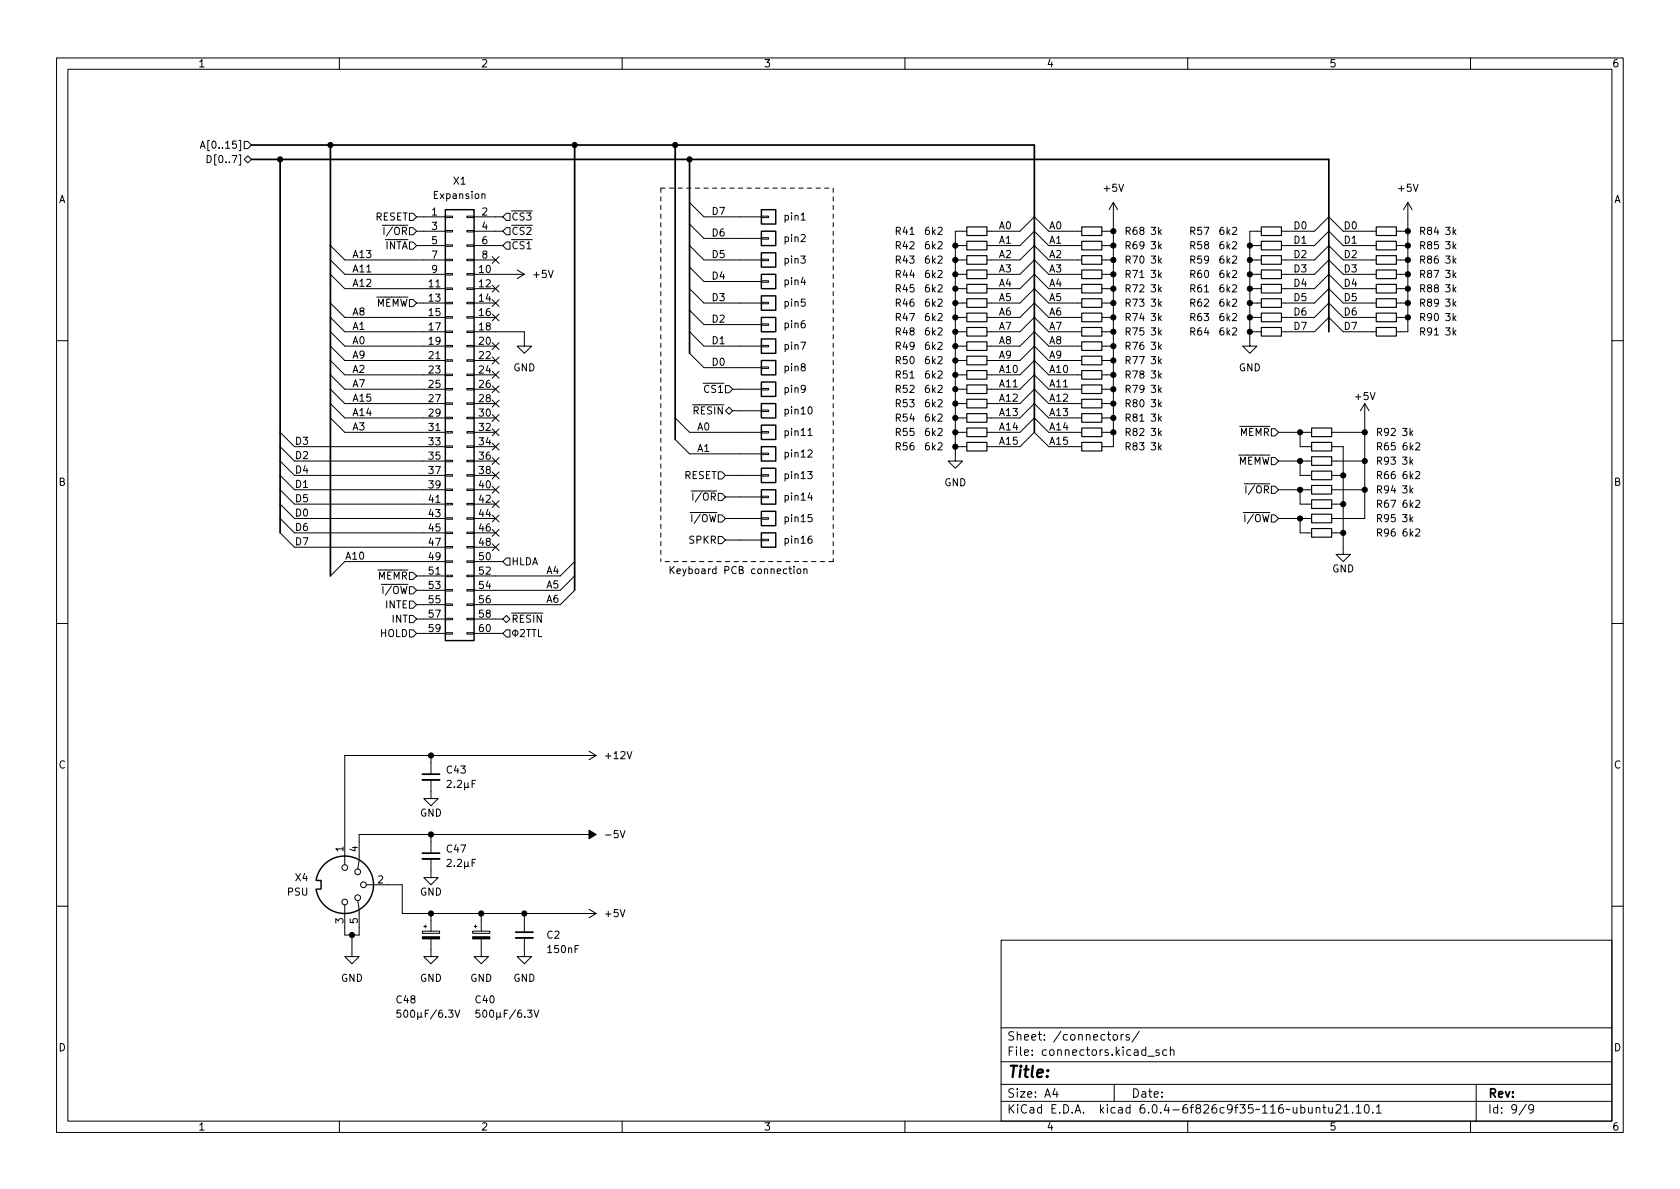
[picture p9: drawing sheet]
<svg xmlns="http://www.w3.org/2000/svg" width="297mm" height="210mm" viewBox="0 0 297 210" stroke-linecap="round" stroke-linejoin="round" font-family="sans-serif">
<g fill="none" stroke="#000" stroke-width=".18">
<path d="M10 10.2h277v190.1h-277zM12 12.2h273v186.1h-273zM60 10.2v2M110 10.2v2M160 10.2v2M210 10.2v2M260 10.2v2M35.4 26.2l.4-1.2 .5 1.2M35.5 25.9h.6M36.6 27.5a.64 .64 0 0 1 .8 .6 .64 .64 0 0 1-.8 .7zM43.2 28.2l.6-.6 .6 .6-.6 .6zM43.2 25h.6l.6 .6-.6 .7h-.6z"/>
<path d="M72.4 37.7h.6l.7 .6-.7 .7h-.6zM73.7 38.3h5M78.7 38.2h1.3v.3h-1.3zM82.5 38.2h1.3v.3h-1.3zM83.8 38.3h5.1M85.2 34.4l.2-.1h.3l.1 .8M88.9 38.3l.6-.6h.7v1.3h-.7zM121.9 35.8l2.6 2.5h10.1M121.9 39.6l2.6 2.6h10.1M134.6 38.2h1.3v.3h-1.3zM141.7 38.9h.7M196.8 35.8l-.7 1.3"/>
<path d="M196.8 35.8v43.2h-2M196.8 35.8l.8 1.3M248.9 35.8l-.7 1.3M248.9 35.8v22.9h-2M248.9 35.8l.8 1.3M58.4 43.4l2.6 2.6h17.7M58.4 46l2.6 2.5h17.7M58.4 48.5l2.6 2.5h17.7M58.4 56.1l2.6 2.6h17.7M58.4 53.6l2.6 2.5h17.7M58.4 58.7l2.6 2.5h17.7M72.4 42.8h.6l.7 .6-.7 .7h-.6z"/>
<path d="M72.4 40.3h.6l.7 .6-.7 .6h-.6zM72.4 53h.6l.7 .6-.7 .6h-.6zM73.7 40.9h5M73.7 43.4h5M73.7 53.6h5M78.7 58.5h1.3v.3h-1.3zM78.7 56h1.3v.3h-1.3zM78.7 53.5h1.3v.2h-1.3zM78.7 50.9h1.3v.3h-1.3zM78.7 48.4h1.3v.2h-1.3zM78.7 45.8h1.3v.3h-1.3zM78.7 43.3h1.3v.3h-1.3z"/>
<path d="M78.7 40.8h1.3v.2h-1.3zM82.5 58.5h1.3v.3h-1.3zM82.5 56h1.3v.3h-1.3zM82.5 53.5h1.3v.2h-1.3zM82.5 50.9h1.3v.3h-1.3zM82.5 48.4h1.3v.2h-1.3zM82.5 45.8h1.3v.3h-1.3zM82.5 43.3h1.3v.3h-1.3zM82.5 40.8h1.3v.2h-1.3zM83.8 58.7h8.9v2.5h1.3l-1.3 1.3-1.3-1.3h1.3M83.8 46h3.8M83.8 40.9h5.1"/>
<path d="M83.8 43.4h5.1M83.8 53.6h3.8M83.8 48.5h8.9M83.8 51h3.8M83.8 56.1h3.8M87 45.4l1.2 1.2M87 50.4l1.2 1.3M87 55.5l1.2 1.2M87 53l1.2 1.2M88.2 45.4l-1.2 1.2M88.2 50.4l-1.2 1.3M88.2 55.5l-1.2 1.2"/>
<path d="M88.2 53l-1.2 1.2M88.9 40.9l.6-.6h.7v1.2h-.7zM89.5 42.8h.7v1.3h-.7l-.6-.7zM91.4 47.7l1.3 .8M91.5 40.3a.6 .6 0 0 0-.9 .4 .6 .6 0 0 0 .6 .8l.3-.2M92.7 40.3l-.5-.1-.2 .1v.4l.6 .2 .1 .3-.3 .3-.5-.1M92.7 48.5l-1.3 .8M93.2 40.3l.4-.1 .3 .4-.8 .9h.8M121.9 43.4l2.6 2.6h10.1M121.9 51l2.6 2.6h10.1M121.9 58.7l2.6 2.5h10.1M121.9 47.2l2.6 2.6h10.1"/>
<path d="M121.9 54.9l2.6 2.5h10.1M134.6 49.7h1.3v.2h-1.3zM134.6 45.8h1.3v.3h-1.3zM134.6 53.5h1.3v.2h-1.3zM134.6 57.3h1.3v.2h-1.3zM134.6 42h1.3v.3h-1.3zM168.9 46h2M168.9 43.4h2M168.9 53.6h2M168.9 48.5h2M168.9 51h2M168.9 58.7h2"/>
<path d="M168.9 56.1h2M170.9 40.9h-2v40.6h1.3l-1.3 1.3-1.3-1.3h1.3M174.5 46h5.8l2.6-2.6 2.5 2.6h5.9M174.5 40.9h5.8l2.6-2.6 2.5 2.6h5.9M174.5 43.4h5.8l2.6-2.5 2.5 2.5h5.9M174.5 53.6h5.8l2.6-2.6 2.5 2.6h5.9M174.5 48.5h5.8l2.6-2.5 2.5 2.5h5.9M174.5 51h5.8l2.6-2.5 2.5 2.5h5.9M174.5 58.7h5.8l2.6-2.6 2.5 2.6h5.9M174.5 56.1h5.8l2.6-2.5 2.5 2.5h5.9M194.8 46h2M194.8 40.9h2"/>
<path d="M194.8 43.4h2M194.8 53.6h2M194.8 48.5h2M194.8 51h2M194.8 58.7h2M194.8 56.1h2M221 46h2M221 43.4h2M221 53.6h2M221 48.5h2M221 51h2M221 58.7h2"/>
<path d="M221 56.1h2M223 40.9h-2v20.3h1.2l-1.2 1.3-1.3-1.3h1.3M226.6 46h5.8l2.5-2.6 2.6 2.6h5.8M226.6 40.9h5.8l2.5-2.6 2.6 2.6h5.8M226.6 43.4h5.8l2.5-2.5 2.6 2.5h5.8M226.6 53.6h5.8l2.5-2.6 2.6 2.6h5.8M226.6 48.5h5.8l2.5-2.5 2.6 2.5h5.8M226.6 51h5.8l2.5-2.5 2.6 2.5h5.8M226.6 58.7h5.8l2.5-2.6 2.6 2.6h5.8M226.6 56.1h5.8l2.5-2.5 2.6 2.5h5.8M246.9 46h2M246.9 40.9h2"/>
<path d="M246.9 43.4h2M246.9 53.6h2M246.9 48.5h2M246.9 51h2M246.9 56.1h2M10 60.2h2M49.5 76.4l2.6 2.6h26.6M49.5 79l2.6 2.5h26.6M58.4 73.9l2.6 2.5h17.7M58.4 63.7l2.6 2.6h17.7M58.4 61.2l2.6 2.5h17.7M58.4 66.3l2.6 2.5h17.7"/>
<path d="M58.4 68.8l2.6 2.6h17.7M58.4 71.4l2.6 2.5h17.7M78.7 78.9h1.3v.2h-1.3zM78.7 76.3h1.3v.3h-1.3zM78.7 73.8h1.3v.2h-1.3zM78.7 71.2h1.3v.3h-1.3zM78.7 68.7h1.3v.3h-1.3zM78.7 66.2h1.3v.2h-1.3zM78.7 63.6h1.3v.3h-1.3zM78.7 61.1h1.3v.2h-1.3zM82.5 78.9h1.3v.2h-1.3zM82.5 76.3h1.3v.3h-1.3z"/>
<path d="M82.5 73.8h1.3v.2h-1.3zM82.5 71.2h1.3v.3h-1.3zM82.5 68.7h1.3v.3h-1.3zM82.5 66.2h1.3v.2h-1.3zM82.5 63.6h1.3v.3h-1.3zM82.5 61.1h1.3v.2h-1.3zM83.8 76.4h3.8M83.8 61.2h3.8M83.8 66.3h3.8M83.8 63.7h3.8M83.8 68.8h3.8M83.8 79h3.8"/>
<path d="M83.8 71.4h3.8M83.8 73.9h3.8M87 63.1l1.2 1.3M87 75.8l1.2 1.3M87 73.3l1.2 1.2M87 78.4l1.2 1.2M87 68.2l1.2 1.2M87 60.6l1.2 1.2M87 70.8l1.2 1.2M87 65.7l1.2 1.2M88.2 63.1l-1.2 1.3M88.2 75.8l-1.2 1.3"/>
<path d="M88.2 73.3l-1.2 1.2M88.2 78.4l-1.2 1.2M88.2 68.2l-1.2 1.2M88.2 60.6l-1.2 1.2M88.2 70.8l-1.2 1.2M88.2 65.7l-1.2 1.2M119.4 73.9l2.5 2.5h12.7M119.4 77.7l2.5 2.6h12.7M121.9 62.5l2.6 2.5h10.1M128.3 68.2h.6l.6 .6-.6 .7h-.6zM128.9 72l.6 .6-.6 .7-.6-.7zM129.5 68.8h5.1"/>
<path d="M129.5 72.6h5.1M134.6 61.1h1.3v.2h-1.3zM134.6 64.9h1.3v.2h-1.3zM134.6 72.5h1.3v.3h-1.3zM134.6 76.3h1.3v.3h-1.3zM134.6 68.7h1.3v.3h-1.3zM142.9 77h.7M168.9 76.4h2M168.9 61.2h2M168.9 66.3h2M168.9 63.7h2M168.9 68.8h2"/>
<path d="M168.9 79h2M168.9 71.4h2M168.9 73.9h2M174.5 76.4h5.8l2.6-2.5 2.5 2.5h5.9M174.5 61.2h5.8l2.6-2.5 2.5 2.5h5.9M174.5 66.3h5.8l2.6-2.6 2.5 2.6h5.9M174.5 63.7h5.8l2.6-2.5 2.5 2.5h5.9M174.5 68.8h5.8l2.6-2.5 2.5 2.5h5.9M174.5 79h5.8l2.6-2.6 2.5 2.6h5.9M174.5 71.4h5.8l2.6-2.6 2.5 2.6h5.9M174.5 73.9h5.8l2.6-2.5 2.5 2.5h5.9M194.8 76.4h2"/>
<path d="M194.8 61.2h2M194.8 66.3h2M194.8 63.7h2M194.8 68.8h2M194.8 71.4h2M194.8 73.9h2M224.8 75.8h.6l.7 .6-.7 .7h-.6zM226.1 76.4h5.8M229.9 76.4v2.6h2M235.5 79h2v19h1.3l-1.3 1.3-1.3-1.3h1.3M235.5 76.4h5.8M241.3 71.4l-.8 1.2"/>
<path d="M241.3 71.4v20.3h-5.8M241.3 71.4l.8 1.2M285 60.2h2M49.5 89.1l2.6 2.6h26.6M49.5 91.7l2.6 2.5h26.6M49.5 84.1l2.6 2.5h26.6M49.5 81.5l2.6 2.6h26.6M49.5 86.6l2.6 2.5h26.6M49.5 94.2l2.6 2.6h26.6M78.7 99.2h1.3v.2h-1.3zM78.7 96.6h1.3v.3h-1.3zM78.7 94.1h1.3v.3h-1.3z"/>
<path d="M78.7 91.6h1.3v.2h-1.3zM78.7 89h1.3v.3h-1.3zM78.7 86.5h1.3v.2h-1.3zM78.7 83.9h1.3v.3h-1.3zM78.7 81.4h1.3v.3h-1.3zM78.7 99.3h-17.7l-2.6 2.5M82.5 99.2h1.3v.2h-1.3zM82.5 96.6h1.3v.3h-1.3zM82.5 94.1h1.3v.3h-1.3zM82.5 91.6h1.3v.2h-1.3zM82.5 89h1.3v.3h-1.3zM82.5 86.5h1.3v.2h-1.3z"/>
<path d="M82.5 83.9h1.3v.3h-1.3zM82.5 81.4h1.3v.3h-1.3zM83.8 91.7h3.8M83.8 94.2h3.8M83.8 86.6h3.8M83.8 84.1h3.8M83.8 81.5h3.8M83.8 89.1h3.8M83.8 96.8h3.8M83.8 99.3h5.1M87 96.2l1.2 1.2M87 80.9l1.2 1.2"/>
<path d="M87 83.5l1.2 1.2M87 86l1.2 1.2M87 91.1l1.2 1.2M87 93.6l1.2 1.2M87 88.5l1.2 1.3M88.2 96.2l-1.2 1.2M88.2 80.9l-1.2 1.2M88.2 83.5l-1.2 1.2M88.2 86l-1.2 1.2M88.2 91.1l-1.2 1.2M88.2 93.6l-1.2 1.2M88.2 88.5l-1.2 1.3"/>
<path d="M89.5 98.7h.7v1.2h-.7l-.6-.6zM101.6 99.3l-2.5 2.5h-15.3M127 87.2h.6l.7 .7-.7 .6h-.6zM127 83.4h.6l.7 .7-.7 .6h-.6zM127 94.9h.6l.7 .6-.7 .6h-.6zM127 91.1h.6l.7 .6-.7 .6h-.6zM128.3 91.7h6.3M128.3 84.1h6.3M128.3 87.9h6.3M128.3 95.5h6.3M134.6 83.9h1.3v.3h-1.3zM134.6 80.1h1.3v.3h-1.3z"/>
<path d="M134.6 91.6h1.3v.2h-1.3zM134.6 87.8h1.3v.2h-1.3zM134.6 95.4h1.3v.2h-1.3zM224.8 80.9h.6l.7 .6-.7 .7h-.6zM224.8 91.1h.6l.7 .6-.7 .6h-.6zM224.8 86h.6l.7 .6-.7 .6h-.6zM226.1 91.7h5.8M226.1 86.6h5.8M226.1 81.5h5.8M229.9 91.7v2.5h2M229.9 81.5v2.6h2M229.9 86.6v2.5h2"/>
<path d="M235.5 94.2h2M235.5 86.6h5.8M235.5 84.1h2M235.5 81.5h5.8M235.5 89.1h2M10 110.2h2M72.4 108.8h.6l.7 .7-.7 .6h-.6zM72.4 106.3h.6l.7 .6-.7 .7h-.6zM72.4 111.4h.6l.7 .6-.7 .6h-.6zM72.4 103.8h.6l.7 .6-.7 .6h-.6zM72.4 101.2h.6l.7 .6-.7 .7h-.6zM73.7 101.8h5"/>
<path d="M73.7 104.4h5M73.7 106.9h5M73.7 109.5h5M73.7 112h5M78.7 111.9h1.3v.2h-1.3zM78.7 109.3h1.3v.3h-1.3zM78.7 106.8h1.3v.3h-1.3zM78.7 104.3h1.3v.2h-1.3zM78.7 101.7h1.3v.3h-1.3zM82.5 111.9h1.3v.2h-1.3zM82.5 109.3h1.3v.3h-1.3zM82.5 106.8h1.3v.3h-1.3z"/>
<path d="M82.5 104.3h1.3v.2h-1.3zM82.5 101.7h1.3v.3h-1.3zM83.8 109.5h5.1M83.8 112h5.1M88.9 109.5l.6-.7 .7 .7-.7 .6zM89.5 111.4h.7v1.2h-.7l-.6-.6zM91.1 111.3v1.3M92 111.4l.5-.1 .2 .4-.8 .9h.8M93.1 111.3h.7M93.5 111.3v1.3M94.1 111.3h.7M94.4 111.3v1.3"/>
<path d="M95.2 111.3v1.3h.6M101.6 101.8l-2.5 2.6h-15.3M101.6 104.4l-2.5 2.5h-15.3M139.5 100.6h.5M139.7 100.2v1.1l.3 .1M140.4 100.2v.1M140.4 100.6v.8M141 100.7l.3-.1 .3 .2v.4l-.3 .2h-.3l-.1-.2zM142.1 100.7l.2-.1 .3 .1 .1 .7M142.1 100.6v.8M285 110.2h2M76.2 137.9v3.3h1.3l-1.3 1.3-1.3-1.3h1.3"/>
<path d="M76.2 133.6v3.3M79.1 138.1l.4-.1 .3 .4-.8 .9h.8M80.3 139.1v.2M80.9 138.1l.5-.1 .2 .4-.8 .9h.8M82.1 138.4v1.3M82.8 139.1l.1 .2M82.8 138.4l-.1 .8-.4 .1-.2-.2M83.5 138.6h.4M84.1 138h-.6v1.3M104.1 132.8l1.3 .8M105.4 133.6h-44.4v19.3M105.4 133.6l-1.3 .8"/>
<path d="M63.2 159.3l.3 1.5v4.5h-2.5v-5.3M64.8 156.5h6.3v5h34.3M76.2 151.9v3.3h1.3l-1.3 1.3-1.3-1.3h1.3M76.2 147.6v3.3M79.1 152.1l.4-.1 .3 .3-.8 .9h.8M80.3 153.1v.1M80.9 152.1l.5-.1 .2 .3-.8 .9h.8M82.1 152.4v1.3M82.8 153l.1 .2M82.8 152.4l-.1 .8h-.4l-.2-.2M83.5 152.6h.4M84.1 152h-.6v1.2"/>
<path d="M102.9 147.6h-39.4v4.5l-.3 1.6M10 160.2h2M62.2 165.3v3.9h1.3l-1.3 1.2-1.2-1.2h1.2M70.8 178.6h-.6v.6l.2-.1 .4 .1 .1 .1-.1 .5-.1 .1-.5-.1M71.5 178.7l.2-.1a.68 .68 0 0 1 .4 .7 .68 .68 0 0 1-.4 .6l-.2-.1-.1-.4zM72.7 178.7l.2-.1a.68 .68 0 0 1 .4 .7 .68 .68 0 0 1-.4 .6l-.2-.1-.1-.4zM73.9 179v1.3M74.5 179.7l.1 .2M74.5 179l-.1 .8-.4 .1-.1-.2M74.7 164.7h3v.3h-3zM74.9 163.8h.5M75.2 163.6v.5"/>
<path d="M75.2 179.2h.4M75.8 178.6h-.6v1.3M76.2 166v3.2h1.3l-1.3 1.2-1.3-1.2h1.3M76.2 161.5v3.2M77.2 178.6l-1.1 1.6M78.2 178.6l-.4 .1a.85 .85 0 0 0 0 1.2l.4-.1 .1-.5-.3-.2-.3 .1-.2 .1M78.8 179.8v.1M79.3 178.6h.8l-.4 .5 .3 .1v.6l-.2 .1-.5-.1M80.5 178.6l.4 1.3 .4-1.3M83.6 164.7h3v.3h-3zM83.8 163.8h.5M84.1 163.6v.5"/>
<path d="M84.8 178.6h-.6l-.1 .6 .2-.1 .4 .1 .2 .1-.1 .5-.2 .1-.5-.1M85.1 166v3.2h1.3l-1.3 1.2-1.3-1.2h1.3M85.1 161.5v3.2M85.5 178.7l.2-.1a.68 .68 0 0 1 .4 .7 .68 .68 0 0 1-.4 .6l-.2-.1-.1-.4zM86.7 178.7l.2-.1a.68 .68 0 0 1 .4 .7 .68 .68 0 0 1-.4 .6l-.2-.1-.1-.4zM87.8 179v1.3M88.4 179.7l.2 .2M88.4 179v.8l-.4 .1-.2-.2M89.2 179.2h.4M89.8 178.6h-.6v1.3M91.2 178.6l-1.1 1.6M92.1 178.6l-.3 .1a.85 .85 0 0 0 0 1.2l.4-.1v-.5l-.2-.2-.4 .1-.1 .1"/>
<path d="M92.7 165.9v3.3h1.3l-1.3 1.2-1.3-1.2h1.3M92.7 161.5v3.3M92.8 179.8v.1M93.3 178.6h.8l-.5 .5 .4 .1v.6l-.2 .1-.5-.1M94.4 178.6l.4 1.3 .5-1.3M104.1 160.8l1.3 .7M105.4 161.5l-1.3 .8M177 166.3h108v32h-108zM285 160.2h2M60 198.3v2M110 198.3v2M160 198.3v2"/>
<path d="M177 194.8h108M177 191.8h108M177 187.8h108M177 181.8h108M186.5 192.5l-.4 1h1M186.9 193v1M196.9 183.1l.2-.2 .4 .2 .1 .5-.2 .3h-.3l-.2-.1zM197 191.8v3M198.2 182.9v1M198.6 182.9l-.2 .1-.2 .2M199.6 183l-.3-.1-.2 .2v.3l.5 .1v.4h-.5M201.4 182.4l-1.3 1.9"/>
<path d="M202.9 186.8h1.2M204.9 185.7l-.3-.1-.2 .2v.3l.5 .1v.4h-.5M206.3 185.7l-.4-.1-.3 .3v.4l.1 .3h.6M206.9 185.8l.2-.2 .4 .1 .1 .9M206.9 185.1v1.5M210 198.3v2M232.7 196l.2-.2 .4 .1 .1 .9M232.7 195.8v1M233.9 195.8h.5M234.1 195.3v1.3l.3 .2M234.9 195.8l.1 1h.4l.2-.1M235.6 195.8v1"/>
<path d="M236.2 195.5l.6-.2 .2 .2 .1 .3-1 1h1M237.6 195.8l.5-.5v1.5M237.6 196.8h.9M239.1 196.7v.1M239.8 195.8l.4-.5v1.5M239.8 196.8h.8M241.4 195.4l.2-.1a.81 .81 0 0 1 .6 .7 .81 .81 0 0 1-.3 .8h-.2a.81 .81 0 0 1-.6-.6 .81 .81 0 0 1 .3-.8zM242.7 196.7v.1M243.4 195.8l.4-.5v1.5M243.4 196.8h.8M260 198.3v2M261 191.8v6.5"/>
<path d="M269.9 195.3l-1.3 1.9M271.2 196l-.3 .3h-.3l-.3-.3 .1-.6 .5-.1 .2 .2a.99 .99 0 0 1-.4 1.3h-.3"/>
<circle cx="91.1" cy="111.9" r=".47"/>
<circle cx="61" cy="159.5" r=".51"/>
<circle cx="61" cy="153.4" r=".51"/>
<circle cx="63.2" cy="158.7" r=".51"/>
<circle cx="63.2" cy="154.2" r=".51"/>
<circle cx="64.3" cy="156.5" r=".51"/>
</g>
<g fill="none" stroke="#000" stroke-width=".2">
<path d="M170.9 47.7h3.6v1.6h-3.6zM170.9 55.4h3.6v1.5h-3.6zM170.9 50.3h3.6v1.5h-3.6zM170.9 45.2h3.6v1.5h-3.6zM170.9 52.8h3.6v1.6h-3.6zM170.9 57.9h3.6v1.5h-3.6zM170.9 42.7h3.6v1.5h-3.6zM170.9 40.1h3.6v1.6h-3.6zM191.3 45.2h3.5v1.5h-3.5zM191.3 40.1h3.5v1.6h-3.5zM191.3 42.7h3.5v1.5h-3.5zM191.3 52.8h3.5v1.6h-3.5z"/>
<path d="M191.3 47.7h3.5v1.6h-3.5zM191.3 50.3h3.5v1.5h-3.5zM191.3 55.4h3.5v1.5h-3.5zM191.3 57.9h3.5v1.5h-3.5zM223 45.2h3.6v1.5h-3.6zM223 42.7h3.6v1.5h-3.6zM223 40.1h3.6v1.6h-3.6zM223 47.7h3.6v1.6h-3.6zM223 57.9h3.6v1.5h-3.6zM223 55.4h3.6v1.5h-3.6zM223 50.3h3.6v1.5h-3.6zM223 52.8h3.6v1.6h-3.6z"/>
<path d="M243.3 50.3h3.6v1.5h-3.6zM243.3 45.2h3.6v1.5h-3.6zM243.3 42.7h3.6v1.5h-3.6zM243.3 47.7h3.6v1.6h-3.6zM243.3 40.1h3.6v1.6h-3.6zM243.3 57.9h3.6v1.5h-3.6zM243.3 55.4h3.6v1.5h-3.6zM243.3 52.8h3.6v1.6h-3.6zM170.9 60.4h3.6v1.6h-3.6zM170.9 68.1h3.6v1.5h-3.6zM170.9 75.7h3.6v1.5h-3.6zM170.9 70.6h3.6v1.5h-3.6z"/>
<path d="M170.9 78.2h3.6v1.6h-3.6zM170.9 73.1h3.6v1.6h-3.6zM170.9 63h3.6v1.5h-3.6zM170.9 65.5h3.6v1.6h-3.6zM191.3 60.4h3.5v1.6h-3.5zM191.3 65.5h3.5v1.6h-3.5zM191.3 63h3.5v1.5h-3.5zM191.3 68.1h3.5v1.5h-3.5zM191.3 73.1h3.5v1.6h-3.5zM191.3 78.2h3.5v1.6h-3.5zM191.3 70.6h3.5v1.5h-3.5zM191.3 75.7h3.5v1.5h-3.5z"/>
<path d="M231.9 75.7h3.6v1.5h-3.6zM231.9 78.2h3.6v1.6h-3.6zM231.9 90.9h3.6v1.6h-3.6zM231.9 93.5h3.6v1.5h-3.6zM231.9 85.8h3.6v1.6h-3.6zM231.9 83.3h3.6v1.5h-3.6zM231.9 80.8h3.6v1.5h-3.6zM231.9 88.4h3.6v1.5h-3.6z"/>
</g>
<g fill="none" stroke="#000" stroke-width=".25">
<path d="M78.7 37.1h5.1v76.2h-5.1zM134.6 37.1h2.6v2.5h-2.6zM134.6 48.5h2.6v2.5h-2.6zM134.6 44.7h2.6v2.5h-2.6zM134.6 59.9h2.6v2.6h-2.6zM134.6 52.3h2.6v2.6h-2.6zM134.6 56.1h2.6v2.6h-2.6zM134.6 40.9h2.6v2.5h-2.6zM134.6 63.7h2.6v2.6h-2.6zM134.6 71.4h2.6v2.5h-2.6zM134.6 75.2h2.6v2.5h-2.6zM134.6 67.6h2.6v2.5h-2.6z"/>
<path d="M134.6 79h2.6v2.5h-2.6zM134.6 82.8h2.6v2.5h-2.6zM134.6 90.4h2.6v2.6h-2.6zM134.6 86.6h2.6v2.5h-2.6zM134.6 94.2h2.6v2.6h-2.6zM55.9 155.7a5.1 5.1 0 0 1 7.8-3.5 5.1 5.1 0 0 1 0 8.5 5.1 5.1 0 0 1-7.8-3.5M56 155.7h.8v1.5h-.8"/>
</g>
<g fill="#000" stroke="#000" stroke-width=".18">
<path d="M102.9 147.6h1.2v-.8l1.3 .8-1.3 .7v-.7zM74.7 165.7h3v.3h-3zM83.6 165.7h3v.3h-3z"/>
<circle cx="49.5" cy="28.2" r=".46"/>
<circle cx="58.4" cy="25.6" r=".46"/>
<circle cx="101.6" cy="25.6" r=".46"/>
<circle cx="119.4" cy="25.6" r=".46"/>
<circle cx="121.9" cy="28.2" r=".46"/>
<circle cx="168.9" cy="43.4" r=".46"/>
<circle cx="168.9" cy="46" r=".46"/>
<circle cx="168.9" cy="48.5" r=".46"/>
<circle cx="168.9" cy="53.6" r=".46"/>
<circle cx="168.9" cy="58.7" r=".46"/>
<circle cx="168.9" cy="56.1" r=".46"/>
<circle cx="168.9" cy="51" r=".46"/>
<circle cx="196.8" cy="40.9" r=".46"/>
<circle cx="196.8" cy="43.4" r=".46"/>
<circle cx="196.8" cy="58.7" r=".46"/>
<circle cx="196.8" cy="53.6" r=".46"/>
<circle cx="196.8" cy="56.1" r=".46"/>
<circle cx="196.8" cy="48.5" r=".46"/>
<circle cx="196.8" cy="51" r=".46"/>
<circle cx="196.8" cy="46" r=".46"/>
<circle cx="221" cy="43.4" r=".46"/>
<circle cx="221" cy="46" r=".46"/>
<circle cx="221" cy="58.7" r=".46"/>
<circle cx="221" cy="48.5" r=".46"/>
<circle cx="221" cy="53.6" r=".46"/>
<circle cx="221" cy="51" r=".46"/>
<circle cx="221" cy="56.1" r=".46"/>
<circle cx="248.9" cy="43.4" r=".46"/>
<circle cx="248.9" cy="40.9" r=".46"/>
<circle cx="248.9" cy="53.6" r=".46"/>
<circle cx="248.9" cy="48.5" r=".46"/>
<circle cx="248.9" cy="56.1" r=".46"/>
<circle cx="248.9" cy="46" r=".46"/>
<circle cx="248.9" cy="51" r=".46"/>
<circle cx="168.9" cy="76.4" r=".46"/>
<circle cx="168.9" cy="68.8" r=".46"/>
<circle cx="168.9" cy="73.9" r=".46"/>
<circle cx="168.9" cy="63.7" r=".46"/>
<circle cx="168.9" cy="66.3" r=".46"/>
<circle cx="168.9" cy="61.2" r=".46"/>
<circle cx="168.9" cy="79" r=".46"/>
<circle cx="168.9" cy="71.4" r=".46"/>
<circle cx="196.8" cy="63.7" r=".46"/>
<circle cx="196.8" cy="71.4" r=".46"/>
<circle cx="196.8" cy="61.2" r=".46"/>
<circle cx="196.8" cy="76.4" r=".46"/>
<circle cx="196.8" cy="66.3" r=".46"/>
<circle cx="196.8" cy="73.9" r=".46"/>
<circle cx="196.8" cy="68.8" r=".46"/>
<circle cx="229.9" cy="76.4" r=".46"/>
<circle cx="241.3" cy="76.4" r=".46"/>
<circle cx="229.9" cy="81.5" r=".46"/>
<circle cx="229.9" cy="91.7" r=".46"/>
<circle cx="229.9" cy="86.6" r=".46"/>
<circle cx="237.5" cy="89.1" r=".46"/>
<circle cx="237.5" cy="84.1" r=".46"/>
<circle cx="237.5" cy="94.2" r=".46"/>
<circle cx="241.3" cy="81.5" r=".46"/>
<circle cx="241.3" cy="86.6" r=".46"/>
<circle cx="76.2" cy="133.6" r=".46"/>
<circle cx="76.2" cy="147.6" r=".46"/>
<circle cx="62.2" cy="165.3" r=".46"/>
<circle cx="76.2" cy="161.5" r=".46"/>
<circle cx="85.1" cy="161.5" r=".46"/>
<circle cx="92.7" cy="161.5" r=".46"/>
</g>
<path d="M74.7 137.9h3M74.7 151.9h3M91.2 165.9h3" fill="none" stroke="#000" stroke-width=".33"/>
<path d="M44.4 28.2h190.5v30.5M44.4 25.6h138.5v50.8M49.5 28.2v66M58.4 25.6v76.2M101.6 25.6v78.8M119.4 25.6v52.1M121.9 28.2v34.3M74.7 136.9h3M74.7 150.9h3M91.2 164.8h3" fill="none" stroke="#000" stroke-width=".3"/>
<path d="M116.8 33.3h30.5M116.8 33.3v66M147.3 33.3v66M147.3 99.3h-30.5" fill="none" stroke="#000" stroke-width=".18" stroke-dasharray=".8 .8"/>
<text font-size="2.8" x="178" y="190.6">Title:</text>
<g font-size="2.1">
<text x="178" y="184">Sheet: /connectors/</text>
<text x="178" y="186.7">File: connectors.kicad_sch</text>
<text x="178" y="196.9">KiCad E.D.A. kicad 6.0.4-6f826c9f35~116~ubuntu21.10.1</text>
<text x="178" y="194.1">Size: A4</text>
<text x="200" y="194.1">Date:</text>
<text x="263" y="194.1">Rev:</text>
<text x="263" y="196.9">Id: 9/9</text>
</g>
<g font-size="1.8">
<text x="35" y="11.9">1</text>
<text x="85" y="11.9">2</text>
<text x="135" y="11.9">3</text>
<text x="185" y="11.9">4</text>
<text x="235" y="11.9">5</text>
<text x="285" y="11.9">6</text>
<text x="36.6" y="26.3">A[0..15]</text>
<text x="37.6" y="28.8">D[0..7]</text>
<text x="10.3" y="35.9">A</text>
<text x="76.8" y="35.2">Expansion</text>
<text x="80.2" y="32.6">X1</text>
<text x="195.3" y="33.9">+5V</text>
<text x="247.3" y="33.9">+5V</text>
<text x="285.3" y="35.9">A</text>
<text x="66.3" y="39">RESET</text>
<text x="67.2" y="41.5">~{I/OR}</text>
<text x="76.3" y="38.1">1</text>
<text x="76.3" y="40.6">3</text>
<text x="85.2" y="38.1">2</text>
<text x="85.2" y="40.6">4</text>
<text x="90.4" y="39">~{CS3}</text>
<text x="125.7" y="41.8">D6</text>
<text x="125.7" y="38">D7</text>
<text x="138.7" y="39">pin1</text>
<text x="158.4" y="41.5">R41</text>
<text x="163.6" y="41.5">6k2</text>
<text x="176.5" y="40.5">A0</text>
<text x="185.4" y="40.5">A0</text>
<text x="199" y="41.5">R68</text>
<text x="203.5" y="41.5">3k</text>
<text x="210.5" y="41.5">R57</text>
<text x="215.7" y="41.5">6k2</text>
<text x="228.6" y="40.5">D0</text>
<text x="237.5" y="40.5">D0</text>
<text x="251.1" y="41.5">R84</text>
<text x="255.6" y="41.5">3k</text>
<text x="62.2" y="45.6">A13</text>
<text x="66.7" y="44.1">~{INTA}</text>
<text x="76.3" y="43.2">5</text>
<text x="76.3" y="45.7">7</text>
<text x="85.2" y="43.2">6</text>
<text x="85.2" y="45.7">8</text>
<text x="90.4" y="44.1">~{CS1}</text>
<text x="125.7" y="45.6">D5</text>
<text x="138.7" y="46.6">pin3</text>
<text x="138.7" y="42.8">pin2</text>
<text x="158.4" y="46.6">R43</text>
<text x="158.4" y="44.1">R42</text>
<text x="163.6" y="46.6">6k2</text>
<text x="163.6" y="44.1">6k2</text>
<text x="176.5" y="43.1">A1</text>
<text x="176.5" y="45.6">A2</text>
<text x="185.4" y="45.6">A2</text>
<text x="185.4" y="43.1">A1</text>
<text x="199" y="46.6">R70</text>
<text x="199" y="44.1">R69</text>
<text x="203.5" y="46.6">3k</text>
<text x="203.5" y="44.1">3k</text>
<text x="210.5" y="46.6">R59</text>
<text x="210.5" y="44.1">R58</text>
<text x="215.7" y="46.6">6k2</text>
<text x="215.7" y="44.1">6k2</text>
<text x="228.6" y="43.1">D1</text>
<text x="228.6" y="45.6">D2</text>
<text x="237.5" y="45.6">D2</text>
<text x="237.5" y="43.1">D1</text>
<text x="251.1" y="46.6">R86</text>
<text x="251.1" y="44.1">R85</text>
<text x="255.6" y="46.6">3k</text>
<text x="255.6" y="44.1">3k</text>
<text x="62.2" y="50.7">A12</text>
<text x="62.2" y="48.2">A11</text>
<text x="75.9" y="50.8">11</text>
<text x="75.9" y="53.3">13</text>
<text x="76.3" y="48.3">9</text>
<text x="84.7" y="48.3">10</text>
<text x="84.7" y="50.8">12</text>
<text x="84.7" y="53.3">14</text>
<text x="94.4" y="49.1">+5V</text>
<text x="125.7" y="49.4">D4</text>
<text x="125.7" y="53.2">D3</text>
<text x="138.7" y="50.4">pin4</text>
<text x="158.4" y="49.1">R44</text>
<text x="158.4" y="51.7">R45</text>
<text x="163.6" y="49.1">6k2</text>
<text x="163.6" y="51.7">6k2</text>
<text x="176.5" y="53.2">A5</text>
<text x="176.5" y="48.2">A3</text>
<text x="176.5" y="50.7">A4</text>
<text x="185.4" y="48.2">A3</text>
<text x="185.4" y="53.2">A5</text>
<text x="185.4" y="50.7">A4</text>
<text x="199" y="49.1">R71</text>
<text x="199" y="51.7">R72</text>
<text x="203.5" y="49.1">3k</text>
<text x="203.5" y="51.7">3k</text>
<text x="210.5" y="49.1">R60</text>
<text x="210.5" y="51.7">R61</text>
<text x="215.7" y="49.1">6k2</text>
<text x="215.7" y="51.7">6k2</text>
<text x="228.6" y="53.2">D5</text>
<text x="228.6" y="50.7">D4</text>
<text x="228.6" y="48.2">D3</text>
<text x="237.5" y="53.2">D5</text>
<text x="237.5" y="50.7">D4</text>
<text x="237.5" y="48.2">D3</text>
<text x="251.1" y="51.7">R88</text>
<text x="251.1" y="49.1">R87</text>
<text x="255.6" y="51.7">3k</text>
<text x="255.6" y="49.1">3k</text>
<text x="62.2" y="58.3">A1</text>
<text x="62.2" y="55.8">A8</text>
<text x="65" y="54.2">~{MEMW}</text>
<text x="75.9" y="55.9">15</text>
<text x="75.9" y="58.4">17</text>
<text x="84.7" y="55.9">16</text>
<text x="84.7" y="58.4">18</text>
<text x="125.7" y="57">D2</text>
<text x="138.7" y="54.2">pin5</text>
<text x="138.7" y="58">pin6</text>
<text x="158.4" y="56.8">R47</text>
<text x="158.4" y="54.2">R46</text>
<text x="158.4" y="59.3">R48</text>
<text x="163.6" y="56.8">6k2</text>
<text x="163.6" y="54.2">6k2</text>
<text x="163.6" y="59.3">6k2</text>
<text x="176.5" y="58.3">A7</text>
<text x="176.5" y="55.8">A6</text>
<text x="185.4" y="58.3">A7</text>
<text x="185.4" y="55.8">A6</text>
<text x="199" y="54.2">R73</text>
<text x="199" y="56.8">R74</text>
<text x="199" y="59.3">R75</text>
<text x="203.5" y="54.2">3k</text>
<text x="203.5" y="56.8">3k</text>
<text x="203.5" y="59.3">3k</text>
<text x="210.5" y="59.3">R64</text>
<text x="210.5" y="56.8">R63</text>
<text x="210.5" y="54.2">R62</text>
<text x="215.7" y="59.3">6k2</text>
<text x="215.7" y="56.8">6k2</text>
<text x="215.7" y="54.2">6k2</text>
<text x="228.6" y="58.3">D7</text>
<text x="228.6" y="55.8">D6</text>
<text x="237.5" y="55.8">D6</text>
<text x="237.5" y="58.3">D7</text>
<text x="251.1" y="59.3">R91</text>
<text x="251.1" y="56.8">R90</text>
<text x="251.1" y="54.2">R89</text>
<text x="255.6" y="59.3">3k</text>
<text x="255.6" y="56.8">3k</text>
<text x="255.6" y="54.2">3k</text>
<text x="62.2" y="63.4">A9</text>
<text x="62.2" y="65.9">A2</text>
<text x="62.2" y="60.9">A0</text>
<text x="75.9" y="61">19</text>
<text x="75.9" y="63.5">21</text>
<text x="84.7" y="61">20</text>
<text x="84.7" y="63.5">22</text>
<text x="90.7" y="65.7">GND</text>
<text x="125.7" y="64.7">D0</text>
<text x="125.7" y="60.9">D1</text>
<text x="138.7" y="61.8">pin7</text>
<text x="138.7" y="65.7">pin8</text>
<text x="158.4" y="61.8">R49</text>
<text x="158.4" y="64.4">R50</text>
<text x="163.6" y="61.8">6k2</text>
<text x="163.6" y="64.4">6k2</text>
<text x="176.5" y="63.4">A9</text>
<text x="176.5" y="60.9">A8</text>
<text x="176.5" y="65.9">A10</text>
<text x="185.4" y="60.9">A8</text>
<text x="185.4" y="63.4">A9</text>
<text x="185.4" y="65.9">A10</text>
<text x="199" y="61.8">R76</text>
<text x="199" y="64.4">R77</text>
<text x="203.5" y="61.8">3k</text>
<text x="203.5" y="64.4">3k</text>
<text x="219" y="65.7">GND</text>
<text x="62.2" y="68.5">A7</text>
<text x="62.2" y="71">A15</text>
<text x="75.9" y="66">23</text>
<text x="75.9" y="68.6">25</text>
<text x="75.9" y="71.1">27</text>
<text x="84.7" y="66">24</text>
<text x="84.7" y="68.6">26</text>
<text x="84.7" y="71.1">28</text>
<text x="123.3" y="69.5">~{CS1}</text>
<text x="138.7" y="69.5">pin9</text>
<text x="158.4" y="69.5">R52</text>
<text x="158.4" y="66.9">R51</text>
<text x="163.6" y="69.5">6k2</text>
<text x="163.6" y="66.9">6k2</text>
<text x="176.5" y="68.5">A11</text>
<text x="176.5" y="71">A12</text>
<text x="185.4" y="71">A12</text>
<text x="185.4" y="68.5">A11</text>
<text x="199" y="66.9">R78</text>
<text x="199" y="69.5">R79</text>
<text x="203.5" y="66.9">3k</text>
<text x="203.5" y="69.5">3k</text>
<text x="239.7" y="70.7">+5V</text>
<text x="62.2" y="73.6">A14</text>
<text x="62.2" y="76.1">A3</text>
<text x="75.9" y="73.7">29</text>
<text x="75.9" y="76.2">31</text>
<text x="84.7" y="73.7">30</text>
<text x="84.7" y="76.2">32</text>
<text x="121.3" y="73.3">~{RESIN}</text>
<text x="123.2" y="76.1">A0</text>
<text x="138.9" y="73.3">pin10</text>
<text x="138.9" y="77.1">pin11</text>
<text x="158.4" y="77.1">R55</text>
<text x="158.4" y="72">R53</text>
<text x="158.4" y="74.5">R54</text>
<text x="163.6" y="77.1">6k2</text>
<text x="163.6" y="72">6k2</text>
<text x="163.6" y="74.5">6k2</text>
<text x="176.5" y="73.6">A13</text>
<text x="176.5" y="76.1">A14</text>
<text x="185.4" y="76.1">A14</text>
<text x="185.4" y="73.6">A13</text>
<text x="199" y="74.5">R81</text>
<text x="199" y="72">R80</text>
<text x="199" y="77.1">R82</text>
<text x="203.5" y="74.5">3k</text>
<text x="203.5" y="72">3k</text>
<text x="203.5" y="77.1">3k</text>
<text x="217.8" y="77.1">~{MEMR}</text>
<text x="243.5" y="77.1">R92</text>
<text x="247.9" y="77.1">3k</text>
<text x="52.1" y="81.2">D2</text>
<text x="52.1" y="83.7">D4</text>
<text x="52.1" y="78.6">D3</text>
<text x="75.9" y="78.7">33</text>
<text x="75.9" y="81.3">35</text>
<text x="75.9" y="83.8">37</text>
<text x="84.7" y="78.7">34</text>
<text x="84.7" y="81.3">36</text>
<text x="84.7" y="83.8">38</text>
<text x="123.2" y="79.9">A1</text>
<text x="138.9" y="80.9">pin12</text>
<text x="158.4" y="79.6">R56</text>
<text x="163.6" y="79.6">6k2</text>
<text x="176.5" y="78.6">A15</text>
<text x="185.4" y="78.6">A15</text>
<text x="199" y="79.6">R83</text>
<text x="203.5" y="79.6">3k</text>
<text x="217.4" y="82.2">~{MEMW}</text>
<text x="243.5" y="79.6">R65</text>
<text x="243.5" y="82.2">R93</text>
<text x="247.9" y="82.2">3k</text>
<text x="248.1" y="79.6">6k2</text>
<text x="10.3" y="85.9">B</text>
<text x="52.1" y="88.8">D5</text>
<text x="52.1" y="86.3">D1</text>
<text x="75.9" y="86.4">39</text>
<text x="75.9" y="88.9">41</text>
<text x="84.7" y="86.4">40</text>
<text x="84.7" y="88.9">42</text>
<text x="120.9" y="84.7">RESET</text>
<text x="121.8" y="88.5">~{I/OR}</text>
<text x="138.9" y="84.7">pin13</text>
<text x="138.9" y="88.5">pin14</text>
<text x="166.9" y="86">GND</text>
<text x="219.6" y="87.2">~{I/OR}</text>
<text x="243.5" y="87.2">R94</text>
<text x="243.5" y="84.7">R66</text>
<text x="243.5" y="89.8">R67</text>
<text x="247.9" y="87.2">3k</text>
<text x="248.1" y="84.7">6k2</text>
<text x="248.1" y="89.8">6k2</text>
<text x="285.3" y="85.9">B</text>
<text x="52.1" y="93.9">D6</text>
<text x="52.1" y="91.3">D0</text>
<text x="75.9" y="91.4">43</text>
<text x="75.9" y="94">45</text>
<text x="84.7" y="91.4">44</text>
<text x="84.7" y="94">46</text>
<text x="121.4" y="92.3">~{I/OW}</text>
<text x="138.9" y="92.3">pin15</text>
<text x="219.2" y="92.3">~{I/OW}</text>
<text x="243.5" y="92.3">R95</text>
<text x="243.5" y="94.9">R96</text>
<text x="247.9" y="92.3">3k</text>
<text x="248.1" y="94.9">6k2</text>
<text x="52.1" y="96.4">D7</text>
<text x="61" y="99">A10</text>
<text x="75.9" y="96.5">47</text>
<text x="75.9" y="99.1">49</text>
<text x="75.9" y="101.6">51</text>
<text x="84.7" y="96.5">48</text>
<text x="84.7" y="99.1">50</text>
<text x="84.7" y="101.6">52</text>
<text x="90.4" y="99.9">HLDA</text>
<text x="96.5" y="101.5">A4</text>
<text x="118.1" y="101.5">Keyboard PCB connection</text>
<text x="121.9" y="96.1">SPKR</text>
<text x="138.9" y="96.1">pin16</text>
<text x="235.5" y="101.2">GND</text>
<text x="65.4" y="102.5">~{MEMR}</text>
<text x="66.8" y="105">~{I/OW}</text>
<text x="68.2" y="107.6">INTE</text>
<text x="75.9" y="104.1">53</text>
<text x="75.9" y="106.7">55</text>
<text x="84.7" y="104.1">54</text>
<text x="84.7" y="106.7">56</text>
<text x="96.5" y="106.6">A6</text>
<text x="96.5" y="104">A5</text>
<text x="67.2" y="112.6">HOLD</text>
<text x="69.3" y="110.1">INT</text>
<text x="75.9" y="109.2">57</text>
<text x="75.9" y="111.8">59</text>
<text x="84.7" y="109.2">58</text>
<text x="84.7" y="111.8">60</text>
<text x="90.4" y="110.1">~{RESIN}</text>
<text x="10.3" y="135.9">C</text>
<text x="79" y="136.8">C43</text>
<text x="107.2" y="134.2">+12V</text>
<text x="285.3" y="135.9">C</text>
<text x="74.2" y="144.4">GND</text>
<text x="107.3" y="148.2">-5V</text>
<text x="52.2" y="155.8">X4</text>
<text x="60.7" y="150.6" transform="rotate(-90 60.7 150.6)">1</text>
<text x="63.2" y="150.6" transform="rotate(-90 63.2 150.6)">4</text>
<text x="79" y="150.7">C47</text>
<text x="50.8" y="158.4">PSU</text>
<text x="66.8" y="156.2">2</text>
<text x="74.2" y="158.4">GND</text>
<text x="60.7" y="163.3" transform="rotate(-90 60.7 163.3)">3</text>
<text x="63.2" y="163.3" transform="rotate(-90 63.2 163.3)">5</text>
<text x="96.7" y="166">C2</text>
<text x="107.1" y="162.2">+5V</text>
<text x="60.3" y="173.6">GND</text>
<text x="74.2" y="173.6">GND</text>
<text x="83.1" y="173.6">GND</text>
<text x="90.7" y="173.6">GND</text>
<text x="97" y="168.5">150nF</text>
<text x="70.2" y="177.4">C48</text>
<text x="84.1" y="177.4">C40</text>
<text x="10.3" y="185.9">D</text>
<text x="285.3" y="185.9">D</text>
<text x="35" y="199.9">1</text>
<text x="85" y="199.9">2</text>
<text x="135" y="199.9">3</text>
<text x="185" y="199.9">4</text>
<text x="235" y="199.9">5</text>
<text x="285" y="199.9">6</text>
</g>
</svg>
